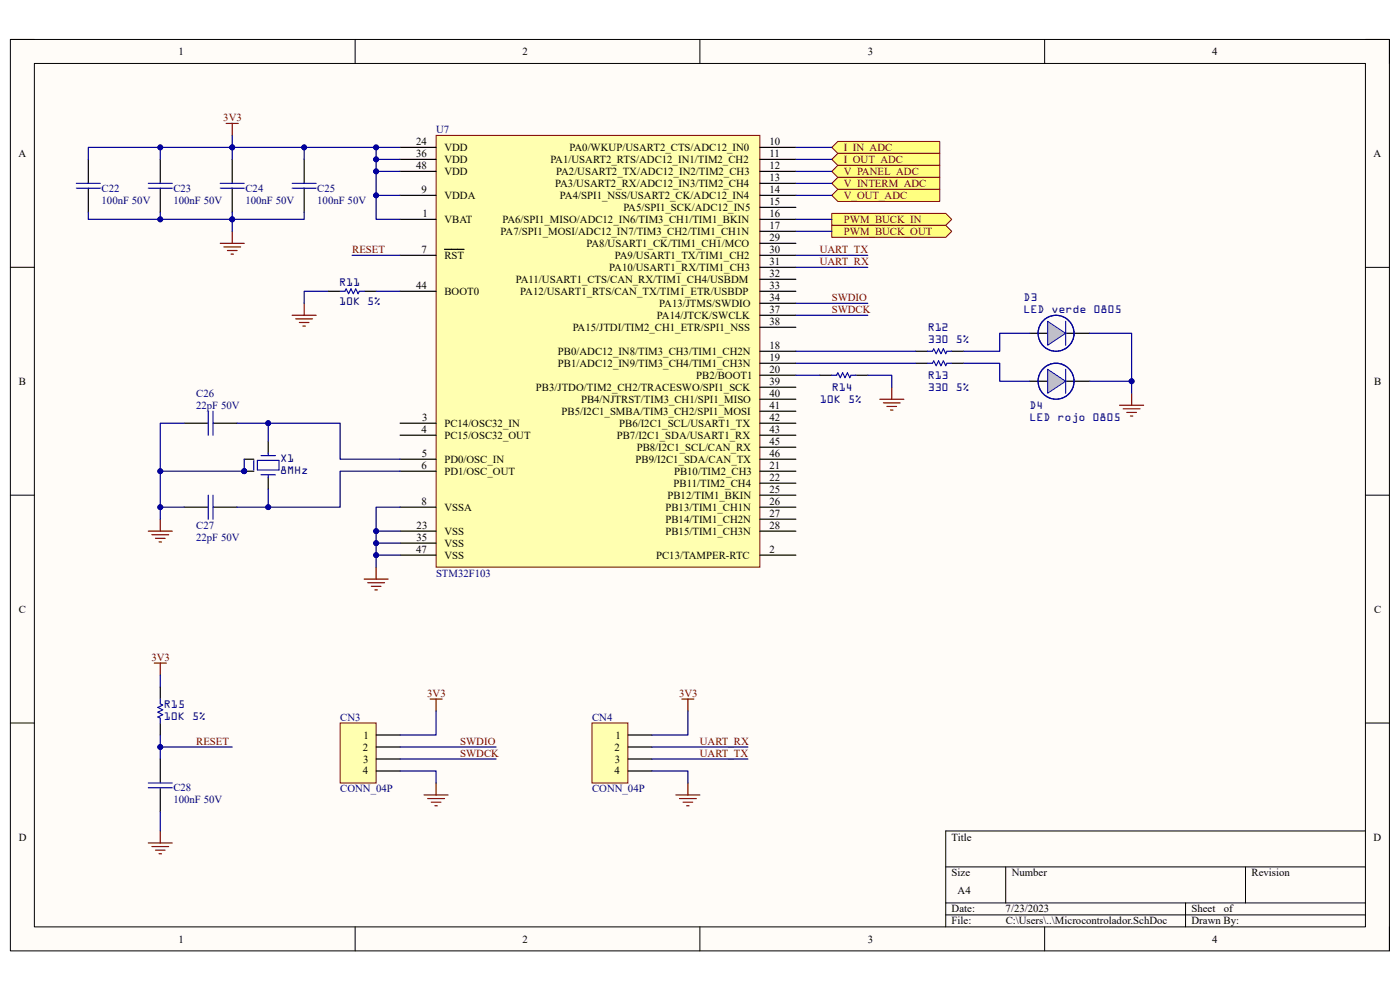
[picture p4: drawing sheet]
<svg xmlns="http://www.w3.org/2000/svg" width="297mm" height="210mm" viewBox="0 0 297 210" stroke-linecap="round" stroke-linejoin="round" font-family="sans-serif">
<path d="M2.2 8.4h292.6v193.3h-292.6z" fill-rule="evenodd" fill="#fffcf8"/>
<path d="M2.2 8.4h292.6v193.3h-292.6z" fill="none" stroke="#000" stroke-width=".21"/>
<path d="M7.3 13.5h282.4v183.1h-282.4z" fill-rule="evenodd" fill="#fffcf8"/>
<g fill="none" stroke="#000" stroke-width=".21">
<path d="M2.2 8.4h5.1M7.3 13.5h282.4v183.1h-282.4zM75.3 8.4v5.1M148.5 8.4v5.1M221.6 8.4v5.1M289.7 8.4h5.1v5.1M2.2 56.7h5.1M289.7 56.7h5.1M2.2 105h5.1M289.7 105.1h5.1M2.2 153.4h5.1M289.7 153.4h5.1"/>
<path d="M289.7 176.3h-89.1v20.3M75.3 196.6v5.1M148.5 196.6v5.1M200.6 183.9h89.1M200.6 191.5h89.1M200.6 194.1h89.1M213.4 183.9v7.6M221.6 196.6v5.1M251.5 191.5v5.1M264.2 183.9v7.6M294.8 196.6v5.1"/>
</g>
<path d="M92.5 28.7h68.7v91.6h-68.7z" fill-rule="evenodd" fill="#ffffb0"/>
<path d="M92.5 28.7h68.7v91.6h-68.7z" fill="none" stroke="#800000" stroke-width=".21"/>
<g fill="none" stroke="#000" stroke-width=".25">
<path d="M34 33.8v5.1M34 39.9v5.1M49.3 33.8v5.1M49.3 39.9v5.1M64.5 33.8v5.1M64.5 39.9v5.1M84.9 31.3h7.6M84.9 33.8h7.6M84.9 36.4h7.6M161.2 31.3h7.6M161.2 33.8h7.6M161.2 36.4h7.6"/>
<path d="M161.2 38.9h7.6M84.9 54.2h7.6M84.9 41.4h7.6M84.9 46.5h7.6M94.3 52.9h4.2M161.2 54.2h7.6M161.2 41.4h7.6M161.2 44h7.6M161.2 46.5h7.6M161.2 49.1h7.6M161.2 51.6h7.6M161.2 56.7h7.6"/>
<path d="M161.2 59.3h7.6M69.6 61.8h2.6M77.3 61.8h2.5M84.9 61.8h7.6M161.2 74.5h7.6M161.2 77.1h7.6M161.2 79.6h7.6M161.2 61.8h7.6M161.2 64.3h7.6M161.2 66.9h7.6M161.2 69.4h7.6M84.9 89.8h7.6"/>
<path d="M84.9 92.3h7.6M84.9 97.4h7.6M84.9 100h7.6M161.2 89.8h7.6M161.2 92.3h7.6M161.2 97.4h7.6M161.2 100h7.6M161.2 82.1h7.6M161.2 84.7h7.6M161.2 87.2h7.6M161.2 94.9h7.6M84.9 117.8h7.6"/>
<path d="M84.9 107.6h7.6M84.9 112.7h7.6M84.9 115.2h7.6M161.2 117.8h7.6M161.2 102.5h7.6M161.2 105h7.6M161.2 107.6h7.6M161.2 110.1h7.6M161.2 112.7h7.6M34 145.7v2.6M34 153.4v2.5M34 161v5.1"/>
<path d="M34 167.1v5.1"/>
</g>
<g fill="none" stroke="#800000" stroke-width=".25">
<path d="M48 26.2h2.5M49.3 26.2v2.5M46.7 51.6h5.1M47.5 52.4h3.5M48.2 53.1h2.1M49 53.9h.5M49.3 49.1v2.5M77.3 122.9h5M78 123.6h3.6M78.8 124.4h2M79.5 125.1h.6M79.8 120.3v2.6"/>
<path d="M32.7 140.7h2.6M34 140.7v2.5M31.5 178.8h5.1M32.2 179.6h3.6M34 176.3v2.5M33 180.4h2M33.8 181.1h.5"/>
</g>
<path d="M31.5 38.9h5M31.5 39.9h5M46.7 38.9h5.1M46.7 39.9h5.1M62 38.9h5.1M62 39.9h5.1M72.2 61.8h1l.2-.5 .5 1 .6-1 .5 1 .5-1 .5 1 .2-.5h1.1M34 148.3v1l.5 .3-1 .5 1 .5-1 .5 1 .5-1 .5 .5 .3v1M31.5 166.1h5M31.5 167.1h5" fill="none" stroke="#00f" stroke-width=".25"/>
<circle cx="51.8" cy="100" r=".51" fill="#000080"/>
<circle cx="51.8" cy="100" r=".51" fill="none" stroke="#000080" stroke-width=".21"/>
<path d="M51.8 100h2M56.9 93.6v2.5M56.9 101.2v2.6" fill="none" stroke="#000" stroke-width=".25"/>
<path d="M54.6 97.7h4.6v2h-4.6zM55.4 96.7h3M56.9 96.1v.6M55.4 100.7h3M56.9 100.7v.5" fill="none" stroke="#00f" stroke-width=".25"/>
<circle cx="51.8" cy="100" r=".51" fill="#000080"/>
<circle cx="51.8" cy="100" r=".51" fill="none" stroke="#000080" stroke-width=".21"/>
<path d="M39.1 89.8h5.1M45.2 89.8h5.1M51.8 97.4h2M39.1 107.6h5.1M45.2 107.6h5.1" fill="none" stroke="#000" stroke-width=".25"/>
<path d="M44.2 87.2v5.1M45.2 87.2v5.1M53.8 97.7v2M44.2 105v5.1M45.2 105v5.1" fill="none" stroke="#00f" stroke-width=".25"/>
<path d="M31.5 112.7h5M32.2 113.4h3.6M33 114.2h2M33.8 115h.5M34 110.1v2.6" fill="none" stroke="#800000" stroke-width=".25"/>
<path d="M72.2 153.4h7.6v12.7h-7.6z" fill-rule="evenodd" fill="#ffffb0"/>
<path d="M72.2 153.4h7.6v12.7h-7.6z" fill="none" stroke="#800000" stroke-width=".21"/>
<path d="M173.9 79.6h2.6M181.6 79.6h2.5M79.8 155.9h5.1M79.8 158.5h5.1M79.8 161h5.1M79.8 163.6h5.1" fill="none" stroke="#000" stroke-width=".25"/>
<g fill="none" stroke="#800000" stroke-width=".25">
<path d="M62 66.9h5.1M62.7 67.6h3.6M63.5 68.4h2M64.3 69.2h.5M64.5 64.3v2.6M186.6 84.7h5.1M187.4 85.5h3.6M188.2 86.2h2M188.9 87h.5M189.2 82.1v2.6M91.2 148.3h2.6M92.5 148.3v2.5"/>
<path d="M90 168.6h5.1M90.7 169.4h3.6M91.5 170.2h2M92.3 170.9h.5M92.5 166.1v2.5"/>
</g>
<path d="M176.5 79.6h1l.2-.5 .6 1 .5-1 .5 1 .5-1 .5 1 .2-.5h1.1" fill="none" stroke="#00f" stroke-width=".25"/>
<path d="M177.7 30h21.7v2.5h-21.7l-1.2-1.2z" fill-rule="evenodd" fill="#ffff80"/>
<path d="M177.7 30h21.7v2.5h-21.7l-1.2-1.2z" fill="none" stroke="#800000" stroke-width=".21"/>
<path d="M177.7 32.5h21.7v2.6h-21.7l-1.2-1.3z" fill-rule="evenodd" fill="#ffff80"/>
<path d="M177.7 32.5h21.7v2.6h-21.7l-1.2-1.3z" fill="none" stroke="#800000" stroke-width=".21"/>
<path d="M177.7 35.1h21.7v2.5h-21.7l-1.2-1.2z" fill-rule="evenodd" fill="#ffff80"/>
<path d="M177.7 35.1h21.7v2.5h-21.7l-1.2-1.2z" fill="none" stroke="#800000" stroke-width=".21"/>
<path d="M176.5 38.9l1.2-1.3h21.7v2.6h-21.7z" fill-rule="evenodd" fill="#ffff80"/>
<path d="M176.5 38.9l1.2-1.3h21.7v2.6h-21.7z" fill="none" stroke="#800000" stroke-width=".21"/>
<path d="M177.7 40.2h21.7v2.5h-21.7l-1.2-1.3z" fill-rule="evenodd" fill="#ffff80"/>
<path d="M177.7 40.2h21.7v2.5h-21.7l-1.2-1.3z" fill="none" stroke="#800000" stroke-width=".21"/>
<path d="M125.6 153.4h7.6v12.7h-7.6z" fill-rule="evenodd" fill="#ffffb0"/>
<path d="M125.6 153.4h7.6v12.7h-7.6z" fill="none" stroke="#800000" stroke-width=".21"/>
<path d="M133.2 155.9h5.1M133.2 158.5h5.1M133.2 161h5.1M133.2 163.6h5.1" fill="none" stroke="#000" stroke-width=".25"/>
<path d="M144.7 148.3h2.5M145.9 148.3v2.5M143.4 168.6h5.1M144.2 169.4h3.5M144.9 170.2h2.1M145.7 170.9h.5M145.9 166.1v2.5" fill="none" stroke="#800000" stroke-width=".25"/>
<path d="M176.5 45.3h24.1l1.3 1.2-1.3 1.3h-24.1z" fill-rule="evenodd" fill="#ffff80"/>
<path d="M176.5 45.3h24.1l1.3 1.2-1.3 1.3h-24.1z" fill="none" stroke="#800000" stroke-width=".21"/>
<path d="M176.5 47.8h24.1l1.3 1.3-1.3 1.3h-24.1z" fill-rule="evenodd" fill="#ffff80"/>
<path d="M176.5 47.8h24.1l1.3 1.3-1.3 1.3h-24.1z" fill="none" stroke="#800000" stroke-width=".21"/>
<path d="M194.3 77.1h2.5M194.3 74.5h2.5M201.9 77.1h2.5M201.9 74.5h2.5M218.5 70.7h3.8" fill="none" stroke="#000" stroke-width=".25"/>
<path d="M196.8 77.1h1l.3-.5 .5 1 .5-1 .5 1 .5-1 .5 1 .3-.5h1M196.8 74.5h1l.3-.5 .5 1 .5-1 .5 1 .5-1 .5 1 .3-.5h1" fill="none" stroke="#00f" stroke-width=".25"/>
<path d="M222.3 68.2l3.8 2.5-3.8 2.5z" fill="#c0c0c0"/>
<path d="M222.3 68.2l3.8 2.5-3.8 2.5z" fill="none" stroke="#00f" stroke-width=".21"/>
<path d="M226.1 70.7h5.1M218.5 80.9h3.8" fill="none" stroke="#000" stroke-width=".25"/>
<g fill="none" stroke="#00f" stroke-width=".25">
<path d="M226.1 68.2v5"/>
<circle cx="224" cy="70.7" r="3.8"/>
</g>
<path d="M222.3 78.3l3.8 2.6-3.8 2.5z" fill="#c0c0c0"/>
<path d="M222.3 78.3l3.8 2.6-3.8 2.5z" fill="none" stroke="#00f" stroke-width=".21"/>
<path d="M18.7 33.8v5.1M18.7 39.9v5.1M226.1 80.9h5.1" fill="none" stroke="#000" stroke-width=".25"/>
<g fill="none" stroke="#00f" stroke-width=".25">
<path d="M16.2 38.9h5.1M16.2 39.9h5.1M226.1 78.3v5.1"/>
<circle cx="224" cy="80.9" r="3.8"/>
</g>
<path d="M237.5 86h5.1M238.3 86.7h3.6M239.1 87.5h2M239.8 88.3h.5M240.1 83.4v2.6" fill="none" stroke="#800000" stroke-width=".25"/>
<path d="M79.8 115.2h5.1" fill="none" stroke="#000080" stroke-width=".25"/>
<circle cx="79.8" cy="115.2" r=".51" fill="#000080"/>
<circle cx="79.8" cy="115.2" r=".51" fill="none" stroke="#000080" stroke-width=".21"/>
<path d="M79.8 117.8h5.1" fill="none" stroke="#000080" stroke-width=".25"/>
<circle cx="79.8" cy="117.8" r=".51" fill="#000080"/>
<circle cx="79.8" cy="117.8" r=".51" fill="none" stroke="#000080" stroke-width=".21"/>
<path d="M84.9 107.6h-5.1v5.1" fill="none" stroke="#000080" stroke-width=".25"/>
<circle cx="79.8" cy="112.7" r=".51" fill="#000080"/>
<circle cx="79.8" cy="112.7" r=".51" fill="none" stroke="#000080" stroke-width=".21"/>
<path d="M64.5 31.3v2.5" fill="none" stroke="#000080" stroke-width=".25"/>
<circle cx="64.5" cy="31.3" r=".51" fill="#000080"/>
<circle cx="64.5" cy="31.3" r=".51" fill="none" stroke="#000080" stroke-width=".21"/>
<path d="M79.8 33.8h5.1" fill="none" stroke="#000080" stroke-width=".25"/>
<circle cx="79.8" cy="33.8" r=".51" fill="#000080"/>
<circle cx="79.8" cy="33.8" r=".51" fill="none" stroke="#000080" stroke-width=".21"/>
<path d="M79.8 31.3h5.1" fill="none" stroke="#000080" stroke-width=".25"/>
<circle cx="79.8" cy="31.3" r=".51" fill="#000080"/>
<circle cx="79.8" cy="31.3" r=".51" fill="none" stroke="#000080" stroke-width=".21"/>
<path d="M49.3 45v1.5" fill="none" stroke="#000080" stroke-width=".25"/>
<circle cx="49.3" cy="46.5" r=".51" fill="#000080"/>
<circle cx="49.3" cy="46.5" r=".51" fill="none" stroke="#000080" stroke-width=".21"/>
<path d="M49.3 31.3v2.5" fill="none" stroke="#000080" stroke-width=".25"/>
<circle cx="49.3" cy="31.3" r=".51" fill="#000080"/>
<circle cx="49.3" cy="31.3" r=".51" fill="none" stroke="#000080" stroke-width=".21"/>
<path d="M64.5 45v1.5h-15.2" fill="none" stroke="#000080" stroke-width=".25"/>
<circle cx="49.3" cy="46.5" r=".51" fill="#000080"/>
<circle cx="49.3" cy="46.5" r=".51" fill="none" stroke="#000080" stroke-width=".21"/>
<path d="M34 45v1.5h15.3v2.6" fill="none" stroke="#000080" stroke-width=".25"/>
<circle cx="49.3" cy="46.5" r=".51" fill="#000080"/>
<circle cx="49.3" cy="46.5" r=".51" fill="none" stroke="#000080" stroke-width=".21"/>
<circle cx="34" cy="46.5" r=".51" fill="#000080"/>
<circle cx="34" cy="46.5" r=".51" fill="none" stroke="#000080" stroke-width=".21"/>
<path d="M49.3 31.3h-15.3v2.5" fill="none" stroke="#000080" stroke-width=".25"/>
<circle cx="49.3" cy="31.3" r=".51" fill="#000080"/>
<circle cx="49.3" cy="31.3" r=".51" fill="none" stroke="#000080" stroke-width=".21"/>
<circle cx="34" cy="31.3" r=".51" fill="#000080"/>
<circle cx="34" cy="31.3" r=".51" fill="none" stroke="#000080" stroke-width=".21"/>
<path d="M79.8 36.4v5h5.1" fill="none" stroke="#000080" stroke-width=".25"/>
<circle cx="79.8" cy="41.4" r=".51" fill="#000080"/>
<circle cx="79.8" cy="41.4" r=".51" fill="none" stroke="#000080" stroke-width=".21"/>
<circle cx="79.8" cy="36.4" r=".51" fill="#000080"/>
<circle cx="79.8" cy="36.4" r=".51" fill="none" stroke="#000080" stroke-width=".21"/>
<path d="M79.8 41.4v5.1h5.1" fill="none" stroke="#000080" stroke-width=".25"/>
<circle cx="79.8" cy="41.4" r=".51" fill="#000080"/>
<circle cx="79.8" cy="41.4" r=".51" fill="none" stroke="#000080" stroke-width=".21"/>
<path d="M34 143.2v2.5M34 158.5h15.3M34 172.2v4.1" fill="none" stroke="#000080" stroke-width=".25"/>
<circle cx="34" cy="158.5" r=".51" fill="#000080"/>
<circle cx="34" cy="158.5" r=".51" fill="none" stroke="#000080" stroke-width=".21"/>
<path d="M74.7 54.2h10.2M34 107.6h5.1" fill="none" stroke="#000080" stroke-width=".25"/>
<circle cx="34" cy="107.6" r=".51" fill="#000080"/>
<circle cx="34" cy="107.6" r=".51" fill="none" stroke="#000080" stroke-width=".21"/>
<path d="M51.8 97.4v2.6" fill="none" stroke="#000080" stroke-width=".25"/>
<circle cx="51.8" cy="100" r=".51" fill="#000080"/>
<circle cx="51.8" cy="100" r=".51" fill="none" stroke="#000080" stroke-width=".21"/>
<path d="M34 100h17.8" fill="none" stroke="#000080" stroke-width=".25"/>
<circle cx="51.8" cy="100" r=".51" fill="#000080"/>
<circle cx="51.8" cy="100" r=".51" fill="none" stroke="#000080" stroke-width=".21"/>
<circle cx="34" cy="100" r=".51" fill="#000080"/>
<circle cx="34" cy="100" r=".51" fill="none" stroke="#000080" stroke-width=".21"/>
<path d="M56.9 103.8v3.8h-6.6" fill="none" stroke="#000080" stroke-width=".25"/>
<circle cx="56.9" cy="107.6" r=".51" fill="#000080"/>
<circle cx="56.9" cy="107.6" r=".51" fill="none" stroke="#000080" stroke-width=".21"/>
<path d="M50.3 89.8h6.6v3.8" fill="none" stroke="#000080" stroke-width=".25"/>
<circle cx="56.9" cy="89.8" r=".51" fill="#000080"/>
<circle cx="56.9" cy="89.8" r=".51" fill="none" stroke="#000080" stroke-width=".21"/>
<path d="M56.9 89.8h15.3v7.6h12.7" fill="none" stroke="#000080" stroke-width=".25"/>
<circle cx="56.9" cy="89.8" r=".51" fill="#000080"/>
<circle cx="56.9" cy="89.8" r=".51" fill="none" stroke="#000080" stroke-width=".21"/>
<path d="M84.9 100h-12.7v7.6h-15.3" fill="none" stroke="#000080" stroke-width=".25"/>
<circle cx="56.9" cy="107.6" r=".51" fill="#000080"/>
<circle cx="56.9" cy="107.6" r=".51" fill="none" stroke="#000080" stroke-width=".21"/>
<path d="M39.1 89.8h-5.1v20.3" fill="none" stroke="#000080" stroke-width=".25"/>
<circle cx="34" cy="107.6" r=".51" fill="#000080"/>
<circle cx="34" cy="107.6" r=".51" fill="none" stroke="#000080" stroke-width=".21"/>
<circle cx="34" cy="100" r=".51" fill="#000080"/>
<circle cx="34" cy="100" r=".51" fill="none" stroke="#000080" stroke-width=".21"/>
<path d="M84.9 112.7h-5.1v7.6" fill="none" stroke="#000080" stroke-width=".25"/>
<circle cx="79.8" cy="117.8" r=".51" fill="#000080"/>
<circle cx="79.8" cy="117.8" r=".51" fill="none" stroke="#000080" stroke-width=".21"/>
<circle cx="79.8" cy="115.2" r=".51" fill="#000080"/>
<circle cx="79.8" cy="115.2" r=".51" fill="none" stroke="#000080" stroke-width=".21"/>
<circle cx="79.8" cy="112.7" r=".51" fill="#000080"/>
<circle cx="79.8" cy="112.7" r=".51" fill="none" stroke="#000080" stroke-width=".21"/>
<path d="M49.3 28.7v2.6h30.5v5.1h5.1" fill="none" stroke="#000080" stroke-width=".25"/>
<circle cx="49.3" cy="31.3" r=".51" fill="#000080"/>
<circle cx="49.3" cy="31.3" r=".51" fill="none" stroke="#000080" stroke-width=".21"/>
<circle cx="64.5" cy="31.3" r=".51" fill="#000080"/>
<circle cx="64.5" cy="31.3" r=".51" fill="none" stroke="#000080" stroke-width=".21"/>
<circle cx="79.8" cy="31.3" r=".51" fill="#000080"/>
<circle cx="79.8" cy="31.3" r=".51" fill="none" stroke="#000080" stroke-width=".21"/>
<circle cx="79.8" cy="33.8" r=".51" fill="#000080"/>
<circle cx="79.8" cy="33.8" r=".51" fill="none" stroke="#000080" stroke-width=".21"/>
<circle cx="79.8" cy="36.4" r=".51" fill="#000080"/>
<circle cx="79.8" cy="36.4" r=".51" fill="none" stroke="#000080" stroke-width=".21"/>
<path d="M34 155.9v5.1" fill="none" stroke="#000080" stroke-width=".25"/>
<circle cx="34" cy="158.5" r=".51" fill="#000080"/>
<circle cx="34" cy="158.5" r=".51" fill="none" stroke="#000080" stroke-width=".21"/>
<g fill="none" stroke="#000080" stroke-width=".25">
<path d="M168.8 31.3h7.7M168.8 33.8h7.7M168.8 36.4h7.7M168.8 38.9h7.7M168.8 41.4h7.7M168.8 54.2h15.3M168.8 56.7h15.3M168.8 46.5h7.7M168.8 49.1h7.7M69.6 61.8h-5.1v2.5M79.8 61.8h5.1M168.8 64.3h15.3"/>
<path d="M168.8 66.9h15.3M168.8 79.6h5.1M168.8 74.5h25.5M168.8 77.1h25.5M184.1 79.6h5.1v2.5M204.4 77.1h7.7v3.8h6.4M218.5 70.7h-6.4v3.8h-7.7M231.2 70.7h8.9v12.7M84.9 158.5h20.3M92.5 150.8v5.1h-7.6M138.3 158.5h20.4M145.9 150.8v5.1h-7.6"/>
<path d="M84.9 163.6h7.6v2.5M84.9 161h20.3M138.3 163.6h7.6v2.5M138.3 161h20.4"/>
</g>
<circle cx="240.1" cy="80.9" r=".51" fill="#000080"/>
<circle cx="240.1" cy="80.9" r=".51" fill="none" stroke="#000080" stroke-width=".21"/>
<path d="M231.2 80.9h8.9" fill="none" stroke="#000080" stroke-width=".25"/>
<circle cx="240.1" cy="80.9" r=".51" fill="#000080"/>
<circle cx="240.1" cy="80.9" r=".51" fill="none" stroke="#000080" stroke-width=".21"/>
<path d="M18.7 45v1.5h15.3" fill="none" stroke="#000080" stroke-width=".25"/>
<circle cx="34" cy="46.5" r=".51" fill="#000080"/>
<circle cx="34" cy="46.5" r=".51" fill="none" stroke="#000080" stroke-width=".21"/>
<path d="M34 31.3h-15.3v2.5" fill="none" stroke="#000080" stroke-width=".25"/>
<circle cx="34" cy="31.3" r=".51" fill="#000080"/>
<circle cx="34" cy="31.3" r=".51" fill="none" stroke="#000080" stroke-width=".21"/>
<g font-size="2.5" fill="#000080">
<text x="71.9" y="60.6">R11</text>
<text x="71.9" y="64.7">10K 5%</text>
<text x="217.2" y="63.9">D3</text>
<text x="196.8" y="70.3">R12</text>
<text x="217.2" y="66.5">LED verde 0805</text>
<text x="196.8" y="72.8">330 5%</text>
<text x="176.4" y="83">R14</text>
<text x="196.8" y="80.4">R13</text>
<text x="196.8" y="83">330 5%</text>
<text x="173.9" y="85.5">10K 5%</text>
<text x="218.4" y="86.8">D4</text>
<text x="218.4" y="89.3">LED rojo 0805</text>
<text x="59.4" y="98">X1</text>
<text x="59.4" y="100.5">8MHz</text>
<text x="34.8" y="150.2">R15</text>
<text x="34.8" y="152.7">10K 5%</text>
</g>
<g font-size="2.3">
<text x="37.9" y="11.7">1</text>
<text x="110.9" y="11.7">2</text>
<text x="184.1" y="11.7">3</text>
<text x="257.1" y="11.7">4</text>
<text x="3.9" y="33.3">A</text>
<text x="88.3" y="30.7">24</text>
<text x="88.3" y="33.3">36</text>
<text x="88.3" y="35.9">48</text>
<text x="94.3" y="32">VDD</text>
<text x="94.3" y="34.6">VDD</text>
<text x="116.8" y="34.6">PA1/USART2_RTS/ADC12_IN1/TIM2_CH2</text>
<text x="120.8" y="32">PA0/WKUP/USART2_CTS/ADC12_IN0</text>
<text x="163.2" y="30.7">10</text>
<text x="163.2" y="33.3">11</text>
<text x="163.2" y="35.9">12</text>
<text x="291.4" y="33.3">A</text>
<text x="89.4" y="40.9">9</text>
<text x="94.3" y="37.1">VDD</text>
<text x="117.8" y="39.7">PA3/USART2_RX/ADC12_IN3/TIM2_CH4</text>
<text x="118" y="37.1">PA2/USART2_TX/ADC12_IN2/TIM2_CH3</text>
<text x="163.2" y="38.4">13</text>
<text x="163.2" y="40.9">14</text>
<text x="89.6" y="46">1</text>
<text x="94.3" y="47.3">VBAT</text>
<text x="94.3" y="42.2">VDDA</text>
<text x="106.6" y="47.3">PA6/SPI1_MISO/ADC12_IN6/TIM3_CH1/TIM1_BKIN</text>
<text x="118.8" y="42.2">PA4/SPI1_NSS/USART2_CK/ADC12_IN4</text>
<text x="132.2" y="44.7">PA5/SPI1_SCK/ADC12_IN5</text>
<text x="163.2" y="43.5">15</text>
<text x="163.2" y="46">16</text>
<text x="89.5" y="53.6">7</text>
<text x="106.2" y="49.8">PA7/SPI1_MOSI/ADC12_IN7/TIM3_CH2/TIM1_CH1N</text>
<text x="124.4" y="52.4">PA8/USART1_CK/TIM1_CH1/MCO</text>
<text x="163.2" y="48.6">17</text>
<text x="163.2" y="51.1">29</text>
<text x="163.2" y="53.6">30</text>
<text x="94.3" y="54.9">RST</text>
<text x="109.4" y="60">PA11/USART1_CTS/CAN_RX/TIM1_CH4/USBDM</text>
<text x="129.2" y="57.4">PA10/USART1_RX/TIM1_CH3</text>
<text x="130.4" y="54.9">PA9/USART1_TX/TIM1_CH2</text>
<text x="163.2" y="56.2">31</text>
<text x="163.2" y="58.7">32</text>
<text x="88.3" y="61.3">44</text>
<text x="94.3" y="62.6">BOOT0</text>
<text x="110.4" y="62.6">PA12/USART1_RTS/CAN_TX/TIM1_ETR/USBDP</text>
<text x="139.9" y="65.1">PA13/JTMS/SWDIO</text>
<text x="163.2" y="61.3">33</text>
<text x="163.2" y="63.8">34</text>
<text x="121.5" y="70.2">PA15/JTDI/TIM2_CH1_ETR/SPI1_NSS</text>
<text x="139.4" y="67.6">PA14/JTCK/SWCLK</text>
<text x="163.2" y="66.4">37</text>
<text x="163.2" y="68.9">38</text>
<text x="118.4" y="75.3">PB0/ADC12_IN8/TIM3_CH3/TIM1_CH2N</text>
<text x="118.4" y="77.8">PB1/ADC12_IN9/TIM3_CH4/TIM1_CH3N</text>
<text x="163.2" y="74">18</text>
<text x="163.2" y="76.5">19</text>
<text x="4" y="81.6">B</text>
<text x="113.7" y="82.9">PB3/JTDO/TIM2_CH2/TRACESWO/SPI1_SCK</text>
<text x="147.7" y="80.3">PB2/BOOT1</text>
<text x="163.2" y="79.1">20</text>
<text x="163.2" y="81.6">39</text>
<text x="291.5" y="81.6">B</text>
<text x="89.5" y="89.3">3</text>
<text x="119.1" y="88">PB5/I2C1_SMBA/TIM3_CH2/SPI1_MOSI</text>
<text x="123.3" y="85.4">PB4/NJTRST/TIM3_CH1/SPI1_MISO</text>
<text x="163.2" y="84.2">40</text>
<text x="163.2" y="86.7">41</text>
<text x="163.2" y="89.3">42</text>
<text x="89.4" y="91.8">4</text>
<text x="94.3" y="90.6">PC14/OSC32_IN</text>
<text x="94.3" y="93.1">PC15/OSC32_OUT</text>
<text x="130.9" y="93.1">PB7/I2C1_SDA/USART1_RX</text>
<text x="131.4" y="90.6">PB6/I2C1_SCL/USART1_TX</text>
<text x="135.1" y="95.6">PB8/I2C1_SCL/CAN_RX</text>
<text x="163.2" y="91.8">43</text>
<text x="163.2" y="94.4">45</text>
<text x="89.4" y="99.4">6</text>
<text x="89.5" y="96.9">5</text>
<text x="94.3" y="98.2">PD0/OSC_IN</text>
<text x="94.3" y="100.7">PD1/OSC_OUT</text>
<text x="134.8" y="98.2">PB9/I2C1_SDA/CAN_TX</text>
<text x="143" y="100.7">PB10/TIM2_CH3</text>
<text x="163.2" y="99.4">21</text>
<text x="163.2" y="102">22</text>
<text x="163.2" y="96.9">46</text>
<text x="89.5" y="107.1">8</text>
<text x="141.6" y="105.8">PB12/TIM1_BKIN</text>
<text x="142.9" y="103.3">PB11/TIM2_CH4</text>
<text x="163.2" y="104.5">25</text>
<text x="163.2" y="107.1">26</text>
<text x="88.4" y="112.1">23</text>
<text x="94.3" y="108.3">VSSA</text>
<text x="94.3" y="113.4">VSS</text>
<text x="141.2" y="108.3">PB13/TIM1_CH1N</text>
<text x="141.2" y="110.9">PB14/TIM1_CH2N</text>
<text x="141.2" y="113.4">PB15/TIM1_CH3N</text>
<text x="163.2" y="109.6">27</text>
<text x="163.2" y="112.1">28</text>
<text x="88.3" y="117.3">47</text>
<text x="88.3" y="114.7">35</text>
<text x="94.3" y="116">VSS</text>
<text x="94.3" y="118.5">VSS</text>
<text x="139.2" y="118.5">PC13/TAMPER-RTC</text>
<text x="163.2" y="117.3">2</text>
<text x="4" y="130">C</text>
<text x="291.5" y="130">C</text>
<text x="77" y="159.2">2</text>
<text x="77" y="161.8">3</text>
<text x="77.1" y="156.7">1</text>
<text x="130.4" y="159.2">2</text>
<text x="130.5" y="161.8">3</text>
<text x="130.6" y="156.7">1</text>
<text x="77" y="164.3">4</text>
<text x="130.4" y="164.3">4</text>
<text x="4" y="178.3">D</text>
<text x="201.9" y="178.3">Title</text>
<text x="291.4" y="178.3">D</text>
<text x="201.9" y="185.9">Size</text>
<text x="214.6" y="185.9">Number</text>
<text x="265.5" y="185.9">Revision</text>
<text x="203.2" y="189.7">A4</text>
<text x="201.9" y="193.5">Date:</text>
<text x="201.9" y="196.1">File:</text>
<text x="213.3" y="193.5">7/23/2023</text>
<text x="213.4" y="196.1">C:\Users\..\Microcontrolador.SchDoc</text>
<text x="252.8" y="196.1">Drawn By:</text>
<text x="252.8" y="193.5">Sheet</text>
<text x="259.6" y="193.5">of</text>
<text x="37.9" y="199.9">1</text>
<text x="110.9" y="199.9">2</text>
<text x="184.1" y="199.9">3</text>
<text x="257.1" y="199.9">4</text>
</g>
<g font-size="2.3" fill="#800000">
<text x="47.4" y="25.7">3V3</text>
<text x="179" y="32">I_IN_ADC</text>
<text x="179" y="34.6">I_OUT_ADC</text>
<text x="179" y="37.1">V_PANEL_ADC</text>
<text x="179" y="39.7">V_INTERM_ADC</text>
<text x="179" y="42.2">V_OUT_ADC</text>
<text x="179" y="47.3">PWM_BUCK_IN</text>
<text x="74.7" y="53.6">RESET</text>
<text x="173.9" y="53.6">UART_TX</text>
<text x="179" y="49.8">PWM_BUCK_OUT</text>
<text x="173.9" y="56.2">UART_RX</text>
<text x="176.4" y="63.8">SWDIO</text>
<text x="176.4" y="66.4">SWDCK</text>
<text x="32.1" y="140.1">3V3</text>
<text x="90.6" y="147.8">3V3</text>
<text x="144.1" y="147.8">3V3</text>
<text x="41.6" y="157.9">RESET</text>
<text x="97.6" y="157.9">SWDIO</text>
<text x="97.6" y="160.5">SWDCK</text>
<text x="148.5" y="157.9">UART_RX</text>
<text x="148.5" y="160.5">UART_TX</text>
</g>
<g font-size="2.3" fill="#000080">
<text x="92.5" y="28.2">U7</text>
<text x="21.5" y="40.7">C22</text>
<text x="36.8" y="40.7">C23</text>
<text x="52.1" y="40.7">C24</text>
<text x="67.3" y="40.7">C25</text>
<text x="21.5" y="43.2">100nF 50V</text>
<text x="36.8" y="43.2">100nF 50V</text>
<text x="52.1" y="43.2">100nF 50V</text>
<text x="67.3" y="43.2">100nF 50V</text>
<text x="41.6" y="84.2">C26</text>
<text x="41.6" y="86.7">22pF 50V</text>
<text x="41.6" y="112.1">C27</text>
<text x="41.6" y="114.7">22pF 50V</text>
<text x="92.5" y="122.3">STM32F103</text>
<text x="72.2" y="152.9">CN3</text>
<text x="125.6" y="152.9">CN4</text>
<text x="36.8" y="167.9">C28</text>
<text x="36.8" y="170.4">100nF 50V</text>
<text x="72.2" y="168.1">CONN_04P</text>
<text x="125.6" y="168.1">CONN_04P</text>
</g>
</svg>
